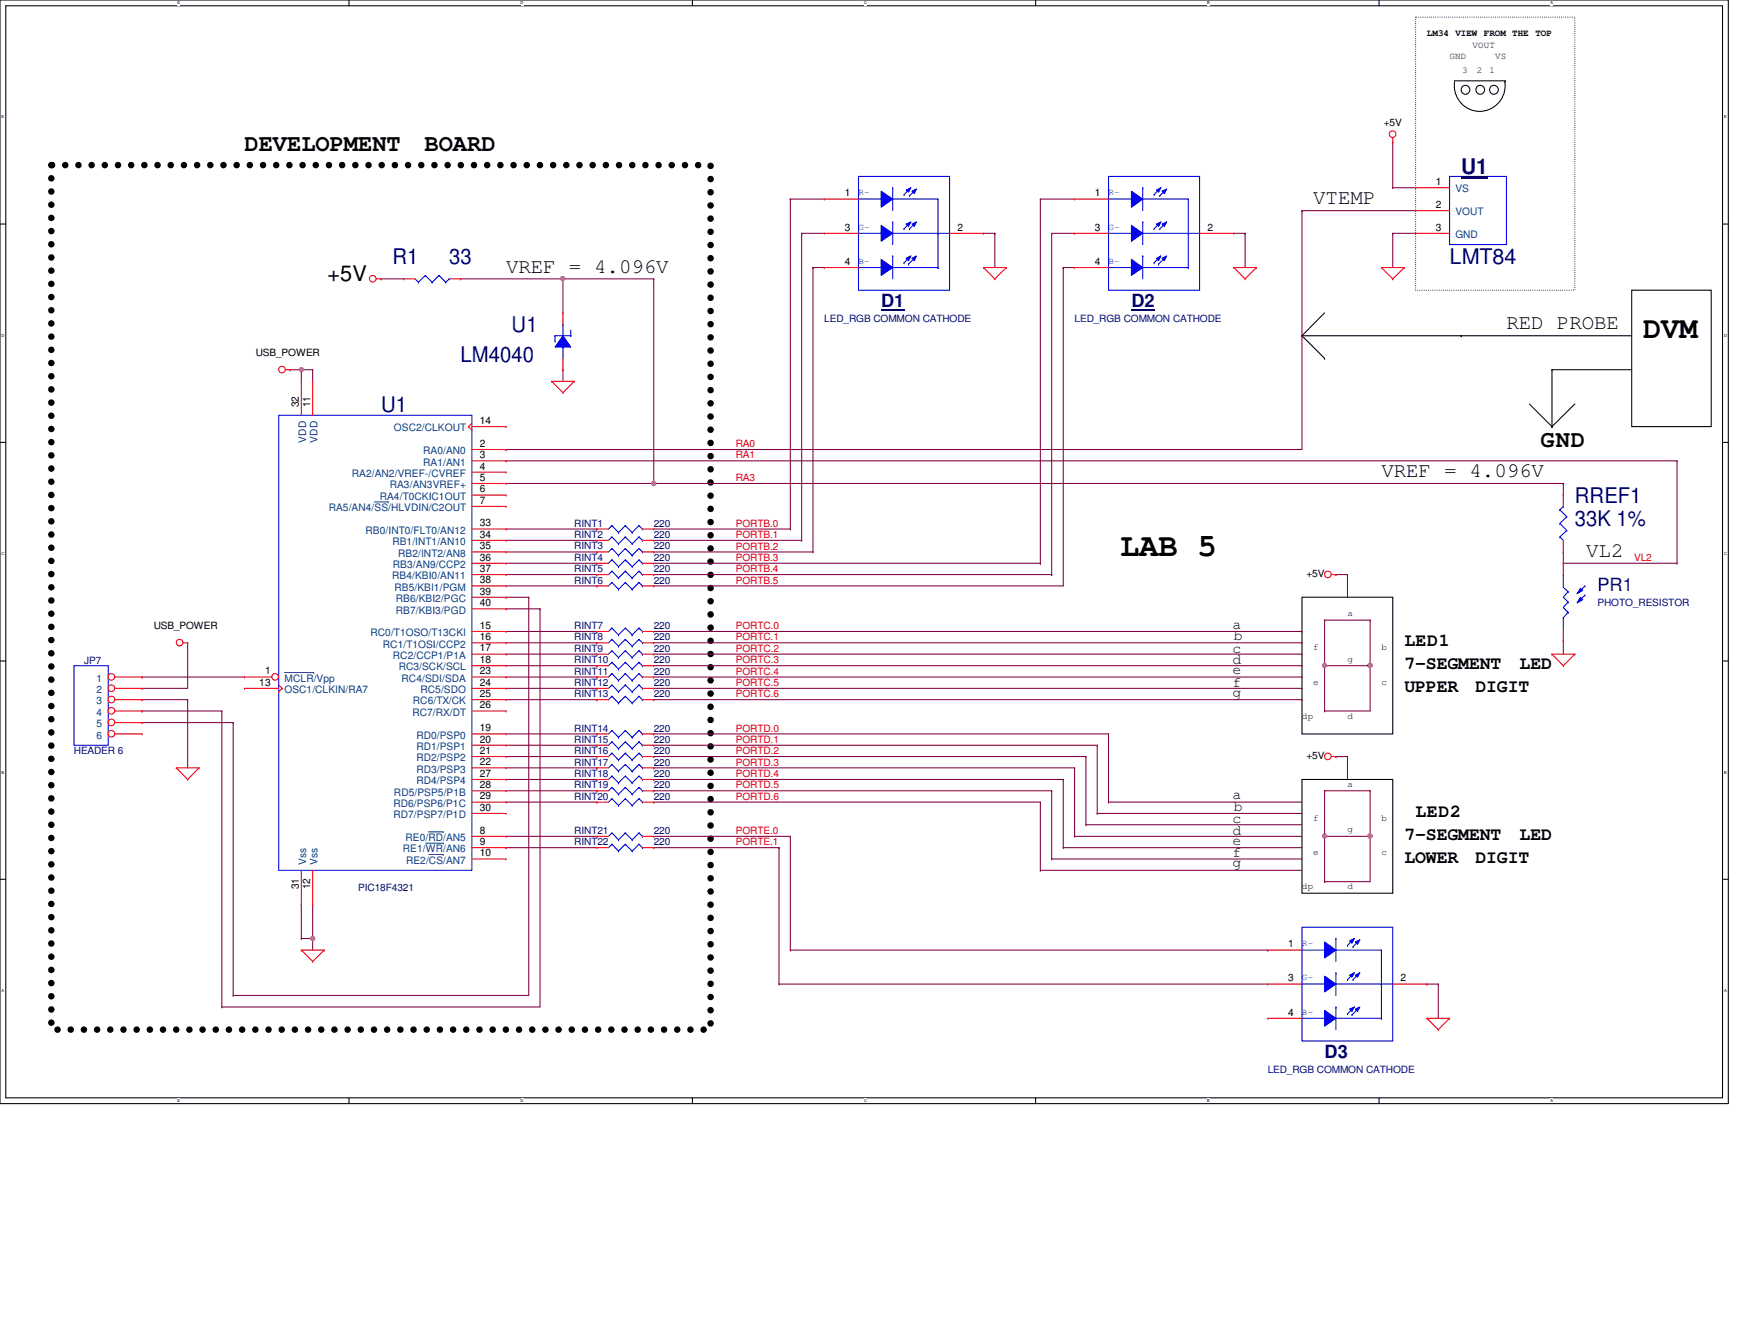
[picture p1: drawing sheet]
<svg xmlns="http://www.w3.org/2000/svg" width="279mm" height="216mm" viewBox="0 0 279 216" stroke-linecap="round" stroke-linejoin="round" font-family="sans-serif">
<path d="M0 0h278v177.4h-278zM.9 .9h276.2v175.6h-276.2z" fill="none" stroke="#000" stroke-width=".17"/>
<g fill="#fff">
<path d="M28.5 .1h.5v.7h-.5z"/>
<path d="M28.5 176.6h.5v.7h-.5z"/>
</g>
<path d="M56.1 0v.9M56.1 176.5v.9" fill="none" stroke="#000" stroke-width=".17"/>
<g fill="#fff">
<path d="M83.7 .1h.5v.7h-.5z"/>
<path d="M83.7 176.6h.5v.7h-.5z"/>
</g>
<path d="M111.4 0v.9M111.4 176.5v.9" fill="none" stroke="#000" stroke-width=".17"/>
<g fill="#fff">
<path d="M139 .1h.4v.7h-.4z"/>
<path d="M139 176.6h.4v.7h-.4z"/>
</g>
<path d="M166.6 0v.9M166.6 176.5v.9" fill="none" stroke="#000" stroke-width=".17"/>
<g fill="#fff">
<path d="M194.2 .1h.4v.7h-.4z"/>
<path d="M194.2 176.6h.4v.7h-.4z"/>
</g>
<path d="M221.8 0v.9M221.8 176.5v.9" fill="none" stroke="#000" stroke-width=".17"/>
<g fill="#fff">
<path d="M249.4 .1h.4v.7h-.4z"/>
<path d="M249.4 176.6h.4v.7h-.4z"/>
<path d="M.3 18.5h.4v.7h-.4z"/>
<path d="M277.3 18.5h.4v.7h-.4z"/>
<path d="M.3 53.6h.4v.7h-.4z"/>
<path d="M277.3 53.6h.5v.7h-.5z"/>
</g>
<path d="M0 36h.9M277.1 36h.9" fill="none" stroke="#000" stroke-width=".17"/>
<g fill="#fff">
<path d="M.3 88.6h.4v.8h-.4z"/>
<path d="M277.3 88.6h.5v.8h-.5z"/>
</g>
<path d="M0 71.1h.9M277.1 71.1h.9" fill="none" stroke="#000" stroke-width=".17"/>
<g fill="#fff">
<path d="M.3 123.8h.4v.7h-.4z"/>
<path d="M277.3 123.8h.4v.7h-.4z"/>
</g>
<path d="M0 106.3h.9M277.1 106.3h.9" fill="none" stroke="#000" stroke-width=".17"/>
<g fill="#fff">
<path d="M.3 158.9h.3v.7h-.3z"/>
<path d="M277.3 158.9h.4v.7h-.4z"/>
</g>
<g fill="none" stroke="#000" stroke-width=".17">
<path d="M233.9 13h8.2M242 13.1a4.1 4.1 0 0 1-4 4.8 4.1 4.1 0 0 1-4-4.8M242.1 13h.1M209.4 54h.1M209.4 54h53.1M209.4 54l3.7 3.6M213.1 57.6h.1M213.1 50.3l-3.7 3.7M235 54h.1M249.6 59.4h.1M249.6 59.4h12.9M249.6 59.4v9.2"/>
<path d="M262.5 46.7h12.8v21.9h-12.8zM246 64.9l3.6 3.7M249.6 68.6h.1M253.3 64.9l-3.7 3.7M209.4 96h14.6v22h-14.6zM209.4 125.3h14.6v18.3h-14.6zM0 141.4h.9M277.1 141.4h.9"/>
<circle cx="235.7" cy="14.4" r=".71"/>
<circle cx="238.1" cy="14.4" r=".71"/>
<circle cx="240.3" cy="14.4" r=".71"/>
</g>
<path d="M227.7 2.8h25.6v43.9h-25.6z" fill="none" stroke="#000" stroke-width=".17" stroke-dasharray="0 .3"/>
<path d="M8.3 26.5h106v139h-106z" fill="none" stroke="#000" stroke-width="1.1" stroke-dasharray="0 2.1"/>
<g fill="none" stroke="#800040" stroke-width=".17">
<path d="M209.4 33.9h.1M209.4 33.9v38.4h-128M209.4 33.9h18.3M224 37.5h.1M224 22.9h.1M224 30.2h.1M224 22.9v7.3M224 37.5v5.5M224 30.2h3.7M224 37.5h3.7M81.4 72.3h.1M81.4 74.1h.1"/>
<path d="M81.4 74.1h188.3M269.7 74.1h.1M269.7 74.1v16.5M213.1 99.7h.1M213.1 99.7h7.3M216.7 92.4h.1M216.7 92.4v3.6M251.5 88.7h.1M251.5 88.7v1.9h18.2M269.7 90.6h.1M105.2 105.2h104.2M105.2 103.3h104.2"/>
<path d="M105.2 108.8h104.2M105.2 110.7h104.2M105.2 107h104.2M105.2 101.5h104.2M105.2 112.5h104.2M209.4 105.2h.1M209.4 103.3h.1M209.4 108.8h.1M209.4 110.7h.1M209.4 107h.1M209.4 101.5h.1M209.4 112.5h.1"/>
<path d="M213.1 114.3h.1M213.1 107h.1M213.1 114.3h7.3M213.1 107v7.3M251.5 103h.1M251.5 103v2.2"/>
</g>
<circle cx="213.1" cy="107" r=".34" fill="#f0f"/>
<circle cx="213.1" cy="107" r=".34" fill="none" stroke="#f0f" stroke-width=".17"/>
<path d="M220.4 107h.1M220.4 107v7.3" fill="none" stroke="#800040" stroke-width=".17"/>
<circle cx="220.4" cy="107" r=".36" fill="#f0f"/>
<circle cx="220.4" cy="107" r=".36" fill="none" stroke="#f0f" stroke-width=".17"/>
<g fill="none" stroke="#800040" stroke-width=".17">
<path d="M213.1 99.7h.1M213.1 99.7v7.3M220.4 99.7h.1M220.4 99.7v7.3h-7.3M213.1 107h.1M167.3 139.9h.1M167.3 139.9h42.1M169.2 138.1h.1M169.2 138.1h40.2M171 136.3h.1M171 136.3h38.4M172.8 134.5h.1"/>
<path d="M172.8 134.5h36.6M174.7 132.6h.1M174.7 132.6h34.7M176.5 130.8h.1M176.5 130.8h32.9M178.3 128.9h.1M178.3 128.9h31.1M213.1 127.1h.1M213.1 134.5h.1M213.1 127.1v14.6M213.1 134.5h7.3M213.1 127.1h7.3"/>
<path d="M216.7 121.6h.1M216.7 121.6v3.7M220.4 134.5h.1M220.4 134.5v7.2h-7.3M213.1 141.7h.1"/>
</g>
<circle cx="213.1" cy="134.4" r=".34" fill="#f0f"/>
<circle cx="213.1" cy="134.4" r=".34" fill="none" stroke="#f0f" stroke-width=".17"/>
<path d="M220.4 127.1h.1M220.4 127.1v7.4" fill="none" stroke="#800040" stroke-width=".17"/>
<circle cx="220.4" cy="134.4" r=".36" fill="#f0f"/>
<circle cx="220.4" cy="134.4" r=".36" fill="none" stroke="#f0f" stroke-width=".17"/>
<g fill="none" stroke="#800040" stroke-width=".17">
<path d="M214.9 92.4h.1M214.9 92.4h1.8M105.2 118h.1M105.2 119.8h.1M105.2 118h73.1M105.2 119.8h71.3M176.5 119.8h.1M176.5 119.8v11M178.3 118h.1M178.3 118v10.9M105.2 121.6h.1M105.2 123.4h.1"/>
<path d="M105.2 125.3h.1M105.2 127.1h.1M105.2 121.6h69.5M105.2 123.4h67.6M105.2 125.3h65.8M105.2 127.1h64M167.3 128.9h.1M167.3 128.9v11M169.2 127.1h.1M169.2 127.1v11M171 125.3h.1M171 125.3v11"/>
<path d="M172.8 123.4h.1M172.8 123.4v11.1M174.7 121.6h.1M174.7 121.6v11M214.9 121.6h.1M214.9 121.6h1.8M50.3 150.9h.1M50.3 150.9v1.8"/>
</g>
<circle cx="50.3" cy="150.9" r=".34" fill="#f0f"/>
<circle cx="50.3" cy="150.9" r=".34" fill="none" stroke="#f0f" stroke-width=".17"/>
<g fill="none" stroke="#800040" stroke-width=".17">
<path d="M46.7 59.4h.1M46.7 59.4h3.6M48.5 59.4h.1M48.5 59.4v1.9M50.3 59.4h.1M50.3 59.4v1.9M81.4 97.9h.1M81.4 96h.1M81.4 97.9h5.5M81.4 96h3.6M85 96h.1M85 96v64"/>
<path d="M86.9 97.9h.1M86.9 97.9v64h-51.2M22.9 110.7h.1M22.9 116.2h.1M22.9 114.3h.1M22.9 108.8h.1M22.9 112.5h.1M22.9 116.2h14.6M22.9 114.3h12.8M22.9 108.8h16.4M22.9 112.5h7.3M30.2 103.3h.1"/>
<path d="M30.2 112.5h.1M30.2 103.3v7.4h-7.3M30.2 112.5v10.9M35.7 114.3h.1M35.7 114.3v47.6M37.5 116.2h.1M37.5 116.2v43.8M48.5 150.9h.1M50.3 145.4h.1M50.3 145.4v5.5h-1.8M35.7 161.9h.1"/>
</g>
<circle cx="48.5" cy="59.4" r=".34" fill="#f0f"/>
<circle cx="48.5" cy="59.4" r=".34" fill="none" stroke="#f0f" stroke-width=".17"/>
<path d="M61.3 44.8h.1M61.3 44.8h3.6M90.6 44.8h.1M90.6 44.8v5.5M48.5 145.4h.1M48.5 145.4v5.5M37.5 160h.1M37.5 160h47.5" fill="none" stroke="#800040" stroke-width=".17"/>
<circle cx="90.5" cy="44.8" r=".34" fill="#f0f"/>
<circle cx="90.5" cy="44.8" r=".34" fill="none" stroke="#f0f" stroke-width=".17"/>
<g fill="none" stroke="#800040" stroke-width=".17">
<path d="M127.1 32h.1M127.1 32v53M127.1 32h5.5M128.9 37.5h.1M128.9 37.5v49.4M128.9 37.5h3.7M167.3 32h.1M167.3 32h5.5M167.3 32v58.6M169.2 37.5h.1M169.2 37.5h3.6M169.2 37.5v54.9"/>
<path d="M74.1 44.8h.1M74.1 44.8h31.1M90.6 59.4h.1M90.6 59.4v1.9M105.2 44.8h.1M105.2 44.8v32.9M130.8 43h.1M130.8 43v45.7M130.8 43h1.8M171 43h.1M171 43v51.2h-65.8M171 43h1.8"/>
<path d="M81.4 77.7h170.1M105.2 77.7h.1M251.5 77.7h.1M251.5 77.7v1.9M81.4 85h14.6M81.4 86.9h14.6M81.4 88.7h14.6M81.4 90.6h14.6M81.4 92.4h14.6M81.4 94.2h14.6M96 85h.1M96 86.9h.1"/>
<path d="M96 88.7h.1M96 90.6h.1M96 92.4h.1M96 94.2h.1M105.2 94.2h.1M105.2 85h21.9M105.2 86.9h23.7M105.2 88.7h25.6M105.2 90.6h62.1M105.2 92.4h64M127.1 85h.1M128.9 86.9h.1"/>
<path d="M130.8 88.7h.1M167.3 90.6h.1M169.2 92.4h.1M81.4 118h14.6M81.4 119.8h14.6M81.4 101.5h14.6M81.4 103.3h14.6M81.4 105.2h14.6M81.4 107h14.6M81.4 108.8h14.6M81.4 110.7h14.6M81.4 112.5h14.6"/>
<path d="M96 118h.1M96 119.8h.1M96 101.5h.1M96 103.3h.1M96 105.2h.1M96 107h.1M96 108.8h.1M96 110.7h.1M96 112.5h.1M81.4 121.6h14.6M81.4 123.4h14.6M81.4 125.3h14.6"/>
<path d="M81.4 127.1h14.6M81.4 128.9h14.6M96 121.6h.1M96 123.4h.1M96 125.3h.1M96 127.1h.1M96 128.9h.1M105.2 128.9h.1M105.2 128.9h62.1"/>
</g>
<circle cx="105.2" cy="77.7" r=".34" fill="#f0f"/>
<circle cx="105.2" cy="77.7" r=".34" fill="none" stroke="#f0f" stroke-width=".17"/>
<g fill="none" stroke="#800040" stroke-width=".17">
<path d="M158.2 37.5h1.8M160 37.5h.1M160 37.5v5.5M198.5 37.5h1.8M200.3 37.5h.1M200.3 37.5v5.5M81.4 136.3h.1M81.4 134.5h14.6M81.4 136.3h14.6M96 134.5h.1M105.2 134.5h21.9M105.2 136.3h20.1"/>
<path d="M125.3 136.3h.1M125.3 136.3v21.9M127.1 134.5h.1M127.1 134.5v18.2M125.3 158.2h.1M125.3 158.2h78.6M127.1 152.7h.1M127.1 152.7h76.8M203.9 152.7h.1M229.5 158.2h.1M229.5 158.2h1.9M231.4 158.2h.1"/>
<path d="M231.4 158.2v5.5"/>
</g>
<g fill="none" stroke="#f00" stroke-width=".17">
<path d="M224 22.9h.1M224 22.1v.8M45.9 59.4h.8M46.7 59.4h.1M60.5 44.8h.8M61.3 44.8h.1M158.2 43h.1M158.2 43h3.7M158.2 43l1.8 1.8M160 44.8h.1M161.9 43h.1M161.9 43l-1.9 1.8"/>
<path d="M198.5 43h.1M198.5 43h3.6M198.5 43l1.8 1.8M200.3 44.8h.1M202.1 43h.1M202.1 43l-1.8 1.8M222.2 43h.1M222.2 43h3.7M222.2 43l1.8 1.8M224 44.8h.1M225.9 43h.1M225.9 43l-1.9 1.8"/>
<path d="M88.7 61.3h.1M88.7 61.3h3.7M88.7 61.3l1.9 1.8M90.6 63.1h.1M92.4 61.3h.1M92.4 61.3l-1.8 1.8M214.2 92.4h.7M214.9 92.4h.1M29.5 103.3h.7M30.2 103.3h.1M249.6 105.2h.1M249.6 105.2h3.7"/>
<path d="M249.6 105.2l1.9 1.8M251.5 107h.1M253.3 105.2h.1M253.3 105.2l-1.8 1.8M28.4 123.4h.1M28.4 123.4h3.6M28.4 123.4l1.8 1.9M30.2 125.3h.1M32 123.4h.1M32 123.4l-1.8 1.9M96 136.3h.1M96 136.3h1.9"/>
<path d="M103.3 136.3h1.9M105.2 136.3h.1M214.2 121.6h.7M214.9 121.6h.1M48.5 152.7h.1M48.5 152.7h3.7M48.5 152.7l1.8 1.9M50.3 154.6h.1M52.2 152.7h.1M52.2 152.7l-1.9 1.9M229.5 163.7h.1M229.5 163.7h3.7"/>
<path d="M229.5 163.7l1.9 1.8M231.4 165.5h.1M233.2 163.7h.1M233.2 163.7l-1.8 1.8"/>
<circle cx="224" cy="21.6" r=".54"/>
<circle cx="45.4" cy="59.4" r=".54"/>
<circle cx="60" cy="44.8" r=".54"/>
<circle cx="213.6" cy="92.3" r=".54"/>
<circle cx="28.9" cy="103.3" r=".54"/>
<circle cx="213.6" cy="121.6" r=".54"/>
</g>
<path d="M98.4 135.7h.1M98.4 135.7l-.5 .6M98.4 135.7l1.1 1.1M99.5 136.8h.1M100.6 135.7h.1M100.6 135.7l-1.1 1.1M100.6 135.7l1.1 1.1M101.7 136.8h.1M102.8 135.7h.1M102.8 135.7l-1.1 1.1M102.8 135.7l.5 .6M103.3 136.3h.1" fill="none" stroke="#00f" stroke-width=".17"/>
<path d="M213.1 151.4l1.8 1.3-1.8 1.3z" fill-rule="evenodd" fill="#00f"/>
<path d="M213.1 151.4l1.8 1.3-1.8 1.3z" fill="none" stroke="#00f" stroke-width=".17"/>
<path d="M217.1 151.3l.7-.4-.3 .7z" fill-rule="evenodd" fill="#00f"/>
<path d="M216.7 152h.1M217.1 151.3l.7-.4-.3 .7zM217.8 150.9l-1.1 1.1" fill="none" stroke="#00f" stroke-width=".17"/>
<path d="M218 151.4l.7-.3-.3 .7z" fill-rule="evenodd" fill="#00f"/>
<path d="M209.4 152.7h12.8M214.9 150.9h.1M214.9 150.9v3.7M218 151.4l.7-.3-.3 .7zM222.2 152.7h.1M216.7 163h.1M217.8 161.9l-1.1 1.1" fill="none" stroke="#00f" stroke-width=".17"/>
<path d="M213.1 156.9l1.8 1.3-1.8 1.3z" fill-rule="evenodd" fill="#00f"/>
<path d="M213.1 156.9l1.8 1.3-1.8 1.3z" fill="none" stroke="#00f" stroke-width=".17"/>
<path d="M213.1 162.4l1.8 1.3-1.8 1.3z" fill-rule="evenodd" fill="#00f"/>
<path d="M209.4 158.2h12.8M217.6 157.5h.1M218.7 156.4l-1.1 1.1M222.2 158.2h.1M209.4 163.7h12.8M213.1 162.4l1.8 1.3-1.8 1.3zM217.5 163.2h.1M218.6 162.1l-1.1 1.1M222.2 163.7h.1" fill="none" stroke="#00f" stroke-width=".17"/>
<path d="M217.1 156.8l.7-.4-.3 .7z" fill-rule="evenodd" fill="#00f"/>
<path d="M217.1 156.8l.7-.4-.3 .7z" fill="none" stroke="#00f" stroke-width=".17"/>
<path d="M218 156.8l.7-.4-.3 .7z" fill-rule="evenodd" fill="#00f"/>
<path d="M218 156.8l.7-.4-.3 .7z" fill="none" stroke="#00f" stroke-width=".17"/>
<path d="M217.1 162.2l.7-.3-.3 .7z" fill-rule="evenodd" fill="#00f"/>
<path d="M217.1 162.2l.7-.3-.3 .7z" fill="none" stroke="#00f" stroke-width=".17"/>
<path d="M218 162.2l.7-.3-.3 .7z" fill-rule="evenodd" fill="#00f"/>
<g fill="none" stroke="#00f" stroke-width=".17">
<path d="M44.8 66.8h31.1v73.1h-31.1zM98.4 93.6h.1M98.4 88.2h.1M98.4 90h.1M98.4 91.8h.1M98.4 93.6l-.5 .6M98.4 93.6l1.1 1.1M98.4 88.2l-.5 .5M98.4 88.2l1.1 1.1M98.4 90l-.5 .6M98.4 90l1.1 1.1M98.4 91.8l-.5 .6"/>
<path d="M98.4 91.8l1.1 1.1M99.5 94.7h.1M99.5 89.3h.1M99.5 91.1h.1M99.5 92.9h.1M100.6 93.6h.1M100.6 88.2h.1M100.6 90h.1M100.6 91.8h.1M100.6 93.6l-1.1 1.1M100.6 93.6l1.1 1.1M100.6 88.2l-1.1 1.1"/>
<path d="M100.6 88.2l1.1 1.1M100.6 90l-1.1 1.1M100.6 90l1.1 1.1M100.6 91.8l-1.1 1.1M100.6 91.8l1.1 1.1M101.7 94.7h.1M101.7 89.3h.1M101.7 91.1h.1M101.7 92.9h.1M102.8 93.6h.1M102.8 88.2h.1M102.8 90h.1"/>
<path d="M102.8 91.8h.1M102.8 93.6l-1.1 1.1M102.8 93.6l.5 .6M102.8 88.2l-1.1 1.1M102.8 88.2l.5 .5M102.8 90l-1.1 1.1M102.8 90l.5 .6M102.8 91.8l-1.1 1.1M102.8 91.8l.5 .6M103.3 94.2h.1M103.3 88.7h.1M103.3 90.6h.1"/>
<path d="M103.3 92.4h.1M98.4 111.9h.1M98.4 111.9l-.5 .6M98.4 111.9l1.1 1.1M99.5 113h.1M100.6 111.9h.1M100.6 111.9l-1.1 1.1M100.6 111.9l1.1 1.1M101.7 113h.1M102.8 111.9h.1M102.8 111.9l-1.1 1.1M102.8 111.9l.5 .6"/>
<path d="M103.3 112.5h.1M98.4 122.9h.1M98.4 121.1h.1M98.4 124.8h.1M98.4 122.9l-.5 .5M98.4 122.9l1.1 1.1M98.4 121.1l-.5 .5M98.4 121.1l1.1 1.1M98.4 124.8l-.5 .5M98.4 124.8l1.1 1.1M99.5 124h.1M99.5 122.2h.1"/>
<path d="M99.5 125.9h.1M100.6 122.9h.1M100.6 121.1h.1M100.6 124.8h.1M100.6 122.9l-1.1 1.1M100.6 122.9l1.1 1.1M100.6 121.1l-1.1 1.1M100.6 121.1l1.1 1.1M100.6 124.8l-1.1 1.1M100.6 124.8l1.1 1.1M101.7 124h.1M101.7 122.2h.1"/>
<path d="M101.7 125.9h.1M102.8 122.9h.1M102.8 121.1h.1M102.8 124.8h.1M102.8 122.9l-1.1 1.1M102.8 122.9l.5 .5M102.8 121.1l-1.1 1.1M102.8 121.1l.5 .5M102.8 124.8l-1.1 1.1M102.8 124.8l.5 .5M103.3 123.4h.1M103.3 121.6h.1"/>
<path d="M103.3 125.3h.1M209.4 149.1h14.6v18.2h-14.6zM214.9 156.4h.1M214.9 156.4v3.6M216.7 157.5h.1M217.6 152.2h.1M217.8 156.4l-1.1 1.1M218.7 151.1l-1.1 1.1M222.2 152.7v11M222.2 158.2h1.8M224 158.2h.1M214.9 161.9h.1"/>
<path d="M214.9 161.9v3.6M218 162.2l.7-.3-.3 .7zM222.2 163.7h.1"/>
</g>
<g fill="none" stroke="#f00" stroke-width=".17">
<path d="M96 94.2h.1M96 88.7h.1M96 90.6h.1M96 92.4h.1M96 94.2h1.9M96 88.7h1.9M96 90.6h1.9M96 92.4h1.9M103.3 94.2h1.9M103.3 88.7h1.9M103.3 90.6h1.9M103.3 92.4h1.9"/>
<path d="M105.2 94.2h.1M105.2 88.7h.1M105.2 90.6h.1M105.2 92.4h.1M96 112.5h.1M96 112.5h1.9M103.3 112.5h1.9M105.2 112.5h.1M96 123.4h.1M96 121.6h.1M96 125.3h.1M96 123.4h1.9"/>
<path d="M96 121.6h1.9M96 125.3h1.9M103.3 123.4h1.9M103.3 121.6h1.9M103.3 125.3h1.9M105.2 123.4h.1M105.2 121.6h.1M105.2 125.3h.1M203.9 152.7h.1M203.9 158.2h.1M203.9 152.7h5.5M203.9 158.2h5.5"/>
<path d="M224 158.2h5.5M229.5 158.2h.1M203.9 163.7h.1M203.9 163.7h5.5"/>
</g>
<circle cx="44.3" cy="108.8" r=".54" fill="#fff"/>
<g fill="none" stroke="#f00" stroke-width=".17">
<path d="M48.5 61.3h.1M48.5 61.3v5.5M50.3 61.3h.1M50.3 61.3v5.5M75.4 68.6h.1M75.4 68.6l.5 .5M75.9 69.1h.1M75.9 72.3h5.5M75.9 74.1h5.5M75.9 75.9h5.5M75.9 77.7h5.5M75.9 79.6h5.5"/>
<path d="M75.9 68l-.5 .6M75.9 68.6h5.5M81.4 72.3h.1M81.4 74.1h.1M81.4 75.9h.1M81.4 77.7h.1M81.4 79.6h.1M81.4 68.6h.1M75.9 81.4h5.5M75.9 85h5.5M75.9 86.9h5.5M75.9 88.7h5.5"/>
<path d="M75.9 90.6h5.5M75.9 92.4h5.5M75.9 94.2h5.5M75.9 96h5.5M75.9 97.9h5.5M81.4 81.4h.1M81.4 85h.1M81.4 86.9h.1M81.4 88.7h.1M81.4 90.6h.1M81.4 92.4h.1M81.4 94.2h.1"/>
<path d="M81.4 96h.1M81.4 97.9h.1M96 85h.1M96 85h1.9M103.3 85h1.9M105.2 85h.1M39.3 108.8h.1M39.3 110.7h.1M39.3 108.8h4.4M39.3 110.7h5.5M44.8 111.2h.1M44.8 110.1l.6 .6"/>
<path d="M45.4 110.7h.1M45.4 110.7l-.6 .5M75.9 108.8h5.5M75.9 110.7h5.5M75.9 118h5.5M75.9 119.8h5.5M75.9 114.3h5.5M75.9 112.5h5.5M75.9 107h5.5M75.9 105.2h5.5M75.9 103.3h5.5M75.9 101.5h5.5"/>
<path d="M81.4 118h.1M81.4 119.8h.1M81.4 114.3h.1M81.4 112.5h.1M81.4 110.7h.1M81.4 108.8h.1M81.4 107h.1M81.4 105.2h.1M81.4 103.3h.1M81.4 101.5h.1M96 110.7h.1M96 110.7h1.9"/>
<path d="M103.3 110.7h1.9M105.2 110.7h.1M48.5 139.9v5.5M50.3 139.9v5.5M75.9 134.5h5.5M75.9 136.3h5.5M75.9 138.1h5.5M75.9 121.6h5.5M75.9 123.4h5.5M75.9 125.3h5.5M75.9 127.1h5.5M75.9 128.9h5.5"/>
<path d="M75.9 130.8h5.5M81.4 134.5h.1M81.4 136.3h.1M81.4 138.1h.1M81.4 121.6h.1M81.4 123.4h.1M81.4 125.3h.1M81.4 127.1h.1M81.4 128.9h.1M81.4 130.8h.1M48.5 145.4h.1M50.3 145.4h.1"/>
<circle cx="44.3" cy="108.8" r=".54"/>
</g>
<path d="M60.2 80.7h2.2M62.4 80.7h.1M45.8 108.1h4.7M50.5 108.1h.1M68.5 135.6h2.8M68.9 133.7h2.4M69 137.4h2.3M71.3 133.7h.1M71.3 135.6h.1M71.3 137.4h.1" fill="none" stroke="#004080" stroke-width=".16"/>
<g fill="none" stroke="#00f" stroke-width=".17">
<path d="M98.4 84.5h.1M98.4 84.5l-.5 .5M98.4 84.5l1.1 1.1M99.5 85.6h.1M100.6 84.5h.1M100.6 84.5l-1.1 1.1M100.6 84.5l1.1 1.1M101.7 85.6h.1M102.8 84.5h.1M102.8 84.5l-1.1 1.1M102.8 84.5l.5 .5M103.3 85h.1"/>
<path d="M98.4 110.1h.1M98.4 110.1l-.5 .6M98.4 110.1l1.1 1.1M99.5 111.2h.1M100.6 110.1h.1M100.6 110.1l-1.1 1.1M100.6 110.1l1.1 1.1M101.7 111.2h.1M102.8 110.1h.1M102.8 110.1l-1.1 1.1M102.8 110.1l.5 .6M103.3 110.7h.1"/>
</g>
<path d="M182 30.7l1.8 1.3-1.8 1.3z" fill-rule="evenodd" fill="#00f"/>
<path d="M182 30.7l1.8 1.3-1.8 1.3z" fill="none" stroke="#00f" stroke-width=".17"/>
<path d="M186 30.6l.7-.4-.3 .7z" fill-rule="evenodd" fill="#00f"/>
<path d="M185.6 31.3h.1M186 30.6l.7-.4-.3 .7zM186.7 30.2l-1.1 1.1" fill="none" stroke="#00f" stroke-width=".17"/>
<path d="M186.9 30.7l.8-.3-.4 .7z" fill-rule="evenodd" fill="#00f"/>
<path d="M178.3 32h12.8M183.8 30.2h.1M183.8 30.2v3.7M186.9 30.7l.8-.3-.4 .7zM191.1 32h.1M185.6 42.2h.1M186.7 41.1l-1.1 1.1" fill="none" stroke="#00f" stroke-width=".17"/>
<path d="M182 36.2l1.8 1.3-1.8 1.3z" fill-rule="evenodd" fill="#00f"/>
<path d="M182 36.2l1.8 1.3-1.8 1.3z" fill="none" stroke="#00f" stroke-width=".17"/>
<path d="M182 41.7l1.8 1.3-1.8 1.3z" fill-rule="evenodd" fill="#00f"/>
<path d="M178.3 37.5h12.8M186.6 36.8h.1M187.7 35.7l-1.1 1.1M191.1 37.5h.1M178.3 43h12.8M182 41.7l1.8 1.3-1.8 1.3zM186.4 42.5h.1M187.5 41.4l-1.1 1.1M191.1 43h.1" fill="none" stroke="#00f" stroke-width=".17"/>
<path d="M186 36l.7-.3-.3 .7z" fill-rule="evenodd" fill="#00f"/>
<path d="M186 36l.7-.3-.3 .7z" fill="none" stroke="#00f" stroke-width=".17"/>
<path d="M186.9 36l.8-.3-.4 .7z" fill-rule="evenodd" fill="#00f"/>
<path d="M186.9 36l.8-.3-.4 .7z" fill="none" stroke="#00f" stroke-width=".17"/>
<path d="M186 41.5l.7-.4-.3 .8z" fill-rule="evenodd" fill="#00f"/>
<path d="M186 41.5l.7-.4-.3 .8z" fill="none" stroke="#00f" stroke-width=".17"/>
<path d="M186.9 41.5l.8-.4-.4 .8z" fill-rule="evenodd" fill="#00f"/>
<g fill="none" stroke="#00f" stroke-width=".17">
<path d="M178.3 28.4h14.7v18.3h-14.7zM183.8 35.7h.1M183.8 35.7v3.6M185.6 36.8h.1M186.6 31.5h.1M186.7 35.7l-1.1 1.1M187.7 30.4l-1.1 1.1M191.1 32v11M191.1 37.5h1.9M193 37.5h.1M89.3 54h.1M89.3 54.9h.1"/>
<path d="M89.3 54h2.5M89.3 54v.9M90.6 55.8h.1M90.6 52.2h.1M90.6 52.2v1.8M90.6 55.8v1.8M91.8 54h.1M91.8 53v1M183.8 41.1h.1M183.8 41.1v3.7M186.9 41.5l.8-.4-.4 .8zM191.1 43h.1"/>
<path d="M98.4 86.3h.1M98.4 86.3l-.5 .6M98.4 86.3l1.1 1.1M99.5 87.4h.1M100.6 86.3h.1M100.6 86.3l-1.1 1.1M100.6 86.3l1.1 1.1M101.7 87.4h.1M102.8 86.3h.1M102.8 86.3l-1.1 1.1M102.8 86.3l.5 .6M103.3 86.9h.1"/>
<path d="M98.4 104.6h.1M98.4 104.6l-.5 .6M98.4 104.6l1.1 1.1M99.5 105.7h.1M100.6 104.6h.1M100.6 104.6l-1.1 1.1M100.6 104.6l1.1 1.1M101.7 105.7h.1M102.8 104.6h.1M102.8 104.6l-1.1 1.1M102.8 104.6l.5 .6M103.3 105.2h.1"/>
<path d="M98.4 133.9h.1M98.4 133.9l-.5 .6M98.4 133.9l1.1 1.1M99.5 135h.1M100.6 133.9h.1M100.6 133.9l-1.1 1.1M100.6 133.9l1.1 1.1M101.7 135h.1M102.8 133.9h.1M102.8 133.9l-1.1 1.1M102.8 133.9l.5 .6M103.3 134.5h.1"/>
</g>
<path d="M182 49.8h3.7" fill="none" stroke="#000080" stroke-width=".3"/>
<g fill="none" stroke="#f00" stroke-width=".17">
<path d="M172.8 32h.1M172.8 37.5h.1M172.8 32h5.5M172.8 37.5h5.5M193 37.5h5.5M198.5 37.5h.1M172.8 43h.1M172.8 43h5.5M96 86.9h.1M96 86.9h1.9M103.3 86.9h1.9M105.2 86.9h.1"/>
<path d="M96 105.2h.1M96 105.2h1.9M103.3 105.2h1.9M105.2 105.2h.1M96 134.5h.1M96 134.5h1.9M103.3 134.5h1.9M105.2 134.5h.1"/>
</g>
<path d="M90.6 54l1.2 1.8h-2.5z" fill-rule="evenodd" fill="#00f"/>
<g fill="none" stroke="#00f" stroke-width=".17">
<path d="M90.6 54l1.2 1.8h-2.5zM251.5 99.3h.1M251.5 99.3v1.8M254.9 95.7h.1M254.9 94.2h.1M254.9 95.7l-1 1.1M254.9 94.2l-1 1.1M98.4 117.4h.1M98.4 106.5h.1M98.4 119.3h.1M98.4 108.3h.1M98.4 101h.1"/>
<path d="M98.4 102.8h.1M98.4 117.4l-.5 .6M98.4 117.4l1.1 1.1M98.4 106.5l-.5 .5M98.4 106.5l1.1 1.1M98.4 119.3l-.5 .5M98.4 119.3l1.1 1.1M98.4 108.3l-.5 .5M98.4 108.3l1.1 1.1M98.4 101l-.5 .5M98.4 101l1.1 1.1M98.4 102.8l-.5 .5"/>
<path d="M98.4 102.8l1.1 1.1M99.5 118.5h.1M99.5 107.6h.1M99.5 109.4h.1M99.5 102.1h.1M99.5 103.9h.1M100.6 117.4h.1M100.6 106.5h.1M100.6 119.3h.1M100.6 108.3h.1M100.6 101h.1M100.6 102.8h.1"/>
<path d="M100.6 117.4l-1.1 1.1M100.6 117.4l1.1 1.1M100.6 106.5l-1.1 1.1M100.6 106.5l1.1 1.1M100.6 119.3l-1.1 1.1M100.6 119.3l1.1 1.1M100.6 108.3l-1.1 1.1M100.6 108.3l1.1 1.1M100.6 101l-1.1 1.1M100.6 101l1.1 1.1M100.6 102.8l-1.1 1.1M100.6 102.8l1.1 1.1"/>
<path d="M101.7 118.5h.1M101.7 107.6h.1M101.7 109.4h.1M101.7 102.1h.1M101.7 103.9h.1M102.8 117.4h.1M102.8 106.5h.1M102.8 119.3h.1M102.8 108.3h.1M102.8 101h.1M102.8 102.8h.1M102.8 117.4l-1.1 1.1"/>
<path d="M102.8 117.4l.5 .6M102.8 106.5l-1.1 1.1M102.8 106.5l.5 .5M102.8 119.3l-1.1 1.1M102.8 119.3l.5 .5M102.8 108.3l-1.1 1.1M102.8 108.3l.5 .5M102.8 101l-1.1 1.1M102.8 101l.5 .5M102.8 102.8l-1.1 1.1M102.8 102.8l.5 .5M103.3 118h.1"/>
<path d="M103.3 107h.1M103.3 119.8h.1M103.3 108.8h.1M103.3 101.5h.1M103.3 103.3h.1M98.4 128.4h.1M98.4 126.6h.1M98.4 128.4l-.5 .5M98.4 128.4l1.1 1.1M98.4 126.6l-.5 .5M98.4 126.6l1.1 1.1M99.5 120.4h.1"/>
<path d="M99.5 129.5h.1M99.5 127.7h.1M100.6 128.4h.1M100.6 126.6h.1M100.6 128.4l-1.1 1.1M100.6 128.4l1.1 1.1M100.6 126.6l-1.1 1.1M100.6 126.6l1.1 1.1M101.7 120.4h.1M101.7 129.5h.1M101.7 127.7h.1M102.8 128.4h.1"/>
<path d="M102.8 126.6h.1M102.8 128.4l-1.1 1.1M102.8 128.4l.5 .5M102.8 126.6l-1.1 1.1M102.8 126.6l.5 .5M103.3 128.9h.1M103.3 127.1h.1"/>
</g>
<g fill="none" stroke="#f00" stroke-width=".17">
<path d="M90.6 59.4h.1M90.6 50.3h.1M90.6 50.3v1.9M90.6 57.6v1.8M96 118h.1M96 107h.1M96 119.8h.1M96 108.8h.1M96 101.5h.1M96 103.3h.1M96 118h1.9M96 107h1.9"/>
<path d="M96 119.8h1.9M96 108.8h1.9M96 101.5h1.9M96 103.3h1.9M103.3 118h1.9M103.3 107h1.9M103.3 119.8h1.9M103.3 108.8h1.9M103.3 101.5h1.9M103.3 103.3h1.9M105.2 118h.1M105.2 107h.1"/>
<path d="M105.2 119.8h.1M105.2 108.8h.1M105.2 101.5h.1M105.2 103.3h.1M96 128.9h.1M96 127.1h.1M96 128.9h1.9M96 127.1h1.9M103.3 128.9h1.9M103.3 127.1h1.9M105.2 128.9h.1M105.2 127.1h.1"/>
</g>
<path d="M254.2 94.6l.4 .3-.9 .6z" fill="#00f"/>
<path d="M254.2 94.6l.4 .3-.9 .6z" fill="none" stroke="#00f" stroke-width=".17"/>
<path d="M254.2 96l.4 .4-.9 .5z" fill="#00f"/>
<g fill="none" stroke="#00f" stroke-width=".17">
<path d="M233.2 28.4h9.1v10.9h-9.1zM66.8 44.8l.5 .6M67.3 45.4h.1M68.4 44.3h.1M68.4 44.3l-1.1 1.1M68.4 44.3l1.1 1.1M69.5 45.4h.1M70.6 44.3h.1M70.6 44.3l-1.1 1.1M70.6 44.3l1.1 1.1M71.7 45.4h.1M72.3 44.8h.1"/>
<path d="M72.3 44.8l-.6 .6M251.5 92.4h.1M251.5 92.4v2l.7 .7M252.2 98.4h.1M252.2 96.8h.1M252.2 95.1h.1M252.2 98.4l-.7 .9M252.2 96.8l-.7 .9 .7 .7M252.2 95.1l-.7 .9 .7 .8M254.2 96l.4 .4-.9 .5z"/>
</g>
<g fill="none" stroke="#f00" stroke-width=".17">
<path d="M227.7 30.2h.1M227.7 33.9h.1M227.7 37.5h.1M227.7 30.2h5.5M227.7 33.9h5.5M227.7 37.5h5.5M64.9 44.8h.1M64.9 44.8h1.9M72.3 44.8h1.8M74.1 44.8h.1M251.5 90.6h.1M251.5 90.6v1.8"/>
<path d="M251.5 103h.1M251.5 101.1v1.9"/>
</g>
<path d="M235 28.5h4.3" fill="none" stroke="#000080" stroke-width=".38"/>
<path d="M141.7 30.7l1.9 1.3-1.9 1.3z" fill-rule="evenodd" fill="#00f"/>
<path d="M141.7 30.7l1.9 1.3-1.9 1.3z" fill="none" stroke="#00f" stroke-width=".17"/>
<path d="M145.8 30.6l.7-.4-.4 .7z" fill-rule="evenodd" fill="#00f"/>
<path d="M145.4 31.3h.1M145.8 30.6l.7-.4-.4 .7zM146.5 30.2l-1.1 1.1" fill="none" stroke="#00f" stroke-width=".17"/>
<path d="M146.7 30.7l.7-.3-.3 .7z" fill-rule="evenodd" fill="#00f"/>
<path d="M138.1 32h12.8M143.6 30.2h.1M143.6 30.2v3.7M146.7 30.7l.7-.3-.3 .7zM150.9 32h.1M145.4 42.2h.1M146.5 41.1l-1.1 1.1" fill="none" stroke="#00f" stroke-width=".17"/>
<path d="M141.7 36.2l1.9 1.3-1.9 1.3z" fill-rule="evenodd" fill="#00f"/>
<path d="M141.7 36.2l1.9 1.3-1.9 1.3z" fill="none" stroke="#00f" stroke-width=".17"/>
<path d="M141.7 41.7l1.9 1.3-1.9 1.3z" fill-rule="evenodd" fill="#00f"/>
<path d="M138.1 37.5h12.8M146.3 36.8h.1M147.4 35.7l-1.1 1.1M150.9 37.5h.1M138.1 43h12.8M141.7 41.7l1.9 1.3-1.9 1.3zM146.1 42.5h.1M147.2 41.4l-1.1 1.1M150.9 43h.1" fill="none" stroke="#00f" stroke-width=".17"/>
<path d="M145.8 36l.7-.3-.4 .7z" fill-rule="evenodd" fill="#00f"/>
<path d="M145.8 36l.7-.3-.4 .7z" fill="none" stroke="#00f" stroke-width=".17"/>
<path d="M146.7 36l.7-.3-.3 .7z" fill-rule="evenodd" fill="#00f"/>
<path d="M146.7 36l.7-.3-.3 .7z" fill="none" stroke="#00f" stroke-width=".17"/>
<path d="M145.8 41.5l.7-.4-.4 .8z" fill-rule="evenodd" fill="#00f"/>
<path d="M145.8 41.5l.7-.4-.4 .8z" fill="none" stroke="#00f" stroke-width=".17"/>
<path d="M146.7 41.5l.7-.4-.3 .8z" fill-rule="evenodd" fill="#00f"/>
<g fill="none" stroke="#00f" stroke-width=".17">
<path d="M138.1 28.4h14.6v18.3h-14.6zM143.6 35.7h.1M143.6 35.7v3.6M145.4 36.8h.1M146.3 31.5h.1M146.5 35.7l-1.1 1.1M147.4 30.4l-1.1 1.1M150.9 32v11M150.9 37.5h1.8M152.7 37.5h.1M143.6 41.1h.1M143.6 41.1v3.7"/>
<path d="M146.7 41.5l.7-.4-.3 .8zM150.9 43h.1M11.9 107h5.5v12.8h-5.5z"/>
</g>
<path d="M141.7 49.8h3.8" fill="none" stroke="#000080" stroke-width=".3"/>
<path d="M132.6 32h.1M132.6 37.5h.1M132.6 32h5.5M132.6 37.5h5.5M152.7 37.5h5.5M158.2 37.5h.1M132.6 43h.1M132.6 43h5.5" fill="none" stroke="#f00" stroke-width=".17"/>
<circle cx="17.9" cy="108.8" r=".54" fill="#fff"/>
<g fill="none" stroke="#f00" stroke-width=".17">
<path d="M18.5 108.8h4.4M22.9 108.8h.1"/>
<circle cx="17.9" cy="108.8" r=".54"/>
</g>
<circle cx="17.9" cy="110.6" r=".54" fill="#fff"/>
<g fill="none" stroke="#f00" stroke-width=".17">
<path d="M18.5 110.7h4.4M22.9 110.7h.1"/>
<circle cx="17.9" cy="110.6" r=".54"/>
</g>
<circle cx="17.9" cy="112.5" r=".54" fill="#fff"/>
<g fill="none" stroke="#f00" stroke-width=".17">
<path d="M18.5 112.5h4.4M22.9 112.5h.1"/>
<circle cx="17.9" cy="112.5" r=".54"/>
</g>
<circle cx="17.9" cy="114.3" r=".54" fill="#fff"/>
<g fill="none" stroke="#f00" stroke-width=".17">
<path d="M18.5 114.3h4.4M22.9 114.3h.1"/>
<circle cx="17.9" cy="114.3" r=".54"/>
</g>
<circle cx="17.9" cy="116.1" r=".54" fill="#fff"/>
<g fill="none" stroke="#f00" stroke-width=".17">
<path d="M18.5 116.2h4.4M22.9 116.2h.1"/>
<circle cx="17.9" cy="116.1" r=".54"/>
</g>
<circle cx="17.9" cy="118" r=".54" fill="#fff"/>
<g fill="none" stroke="#f00" stroke-width=".17">
<path d="M251.5 79.6h.1M251.5 79.6v1.8M251.5 88.7h.1M251.5 86.9v1.8M18.5 118h4.4M22.9 118h.1"/>
<circle cx="17.9" cy="118" r=".54"/>
</g>
<path d="M250.9 86.3h.1M250.9 84.2h.1M250.9 82h.1M250.9 86.3l.6 .6M250.9 84.2l1.1 1.1M250.9 82l1.1 1.1M251.5 81.4h.1M251.5 81.4l-.6 .6M252 85.3h.1M252 83.1h.1M252 85.3l-1.1 1M252 83.1l-1.1 1.1" fill="none" stroke="#00f" stroke-width=".17"/>
<circle cx="213.1" cy="107" r=".34" fill="#f0f"/>
<circle cx="213.1" cy="107" r=".34" fill="none" stroke="#f0f" stroke-width=".17"/>
<circle cx="220.4" cy="107" r=".36" fill="#f0f"/>
<circle cx="220.4" cy="107" r=".36" fill="none" stroke="#f0f" stroke-width=".17"/>
<circle cx="213.1" cy="134.4" r=".34" fill="#f0f"/>
<circle cx="213.1" cy="134.4" r=".34" fill="none" stroke="#f0f" stroke-width=".17"/>
<circle cx="220.4" cy="134.4" r=".36" fill="#f0f"/>
<circle cx="220.4" cy="134.4" r=".36" fill="none" stroke="#f0f" stroke-width=".17"/>
<circle cx="50.3" cy="150.9" r=".34" fill="#f0f"/>
<circle cx="50.3" cy="150.9" r=".34" fill="none" stroke="#f0f" stroke-width=".17"/>
<circle cx="48.5" cy="59.4" r=".34" fill="#f0f"/>
<circle cx="48.5" cy="59.4" r=".34" fill="none" stroke="#f0f" stroke-width=".17"/>
<circle cx="90.5" cy="44.8" r=".34" fill="#f0f"/>
<circle cx="90.5" cy="44.8" r=".34" fill="none" stroke="#f0f" stroke-width=".17"/>
<circle cx="105.2" cy="77.7" r=".34" fill="#f0f"/>
<circle cx="105.2" cy="77.7" r=".34" fill="none" stroke="#f0f" stroke-width=".17"/>
<text font-size="5.2" x="180.2" y="89.4">LAB 5</text>
<text font-size="4.9" x="264.3" y="54.4">DVM</text>
<g font-size="3.8">
<text x="39.3" y="24.3">DEVELOPMENT</text>
<text x="68.3" y="24.3">BOARD</text>
<text x="247.8" y="71.8">GND</text>
</g>
<g font-size="3.5" fill="#000080">
<text x="235" y="27.9">U1</text>
<text x="63.1" y="42.4">R1</text>
<text x="72.3" y="42.4">33</text>
<text x="233.2" y="42.4">LMT84</text>
<text x="82.3" y="53.4">U1</text>
<text x="74.1" y="58.2">LM4040</text>
<text x="61.3" y="66.2">U1</text>
<text x="253.3" y="80.8">RREF1</text>
<text x="253.3" y="84.5">33K 1%</text>
</g>
<text font-size="3.5" x="52.7" y="45.2">+5V</text>
<g font-size="3.3">
<text x="211.2" y="32.9">VTEMP</text>
<text x="81.4" y="43.8">VREF = 4.096V</text>
<text x="242.3" y="53">RED PROBE</text>
<text x="222.2" y="76.8">VREF = 4.096V</text>
<text x="255.1" y="89.5">VL2</text>
</g>
<g font-size="2.9" fill="#000080">
<text x="141.7" y="49.4">D1</text>
<text x="182" y="49.4">D2</text>
<text x="257" y="95">PR1</text>
<text x="213.1" y="170.1">D3</text>
</g>
<g font-size="2.9">
<text x="225.9" y="107.6">7-SEGMENT</text>
<text x="225.9" y="103.9">LED1</text>
<text x="244.4" y="107.6">LED</text>
<text x="225.9" y="111.3">UPPER</text>
<text x="237.3" y="111.3">DIGIT</text>
<text x="227.7" y="131.4">LED2</text>
<text x="225.9" y="135">7-SEGMENT</text>
<text x="244.4" y="135">LED</text>
<text x="225.9" y="138.7">LOWER</text>
<text x="237.3" y="138.7">DIGIT</text>
</g>
<g font-size="2.4">
<text x="198.2" y="101">a</text>
<text x="198.2" y="106.7">d</text>
<text x="198.2" y="104.9">c</text>
<text x="198.5" y="102.9">b</text>
<text x="198.2" y="112">g</text>
<text x="198.2" y="110.4">f</text>
<text x="198.2" y="108.4">e</text>
<text x="198.2" y="128.5">a</text>
<text x="198.5" y="130.3">b</text>
<text x="198.2" y="134.2">d</text>
<text x="198.2" y="132.3">c</text>
<text x="198.2" y="137.8">f</text>
<text x="198.2" y="135.8">e</text>
<text x="198.2" y="139.4">g</text>
</g>
<g font-size="1.7">
<text x="231" y="29.8">1</text>
<text x="135.9" y="31.6">1</text>
<text x="176.1" y="31.6">1</text>
<text x="231" y="33.4">2</text>
<text x="135.9" y="37.1">3</text>
<text x="154" y="37.1">2</text>
<text x="176.1" y="37.1">3</text>
<text x="194.2" y="37.1">2</text>
<text x="231" y="37.1">3</text>
<text x="135.9" y="42.6">4</text>
<text x="176.1" y="42.6">4</text>
<text x="48" y="65.5" transform="rotate(-90 48 65.5)">32</text>
<text x="49.9" y="65.5" transform="rotate(-90 49.9 65.5)">11</text>
<text x="77.2" y="71.8">2</text>
<text x="77.2" y="68.2">14</text>
<text x="77.2" y="73.7">3</text>
<text x="77.2" y="75.5">4</text>
<text x="77.2" y="77.3">5</text>
<text x="77.2" y="79.2">6</text>
<text x="77.2" y="81">7</text>
<text x="77.2" y="84.6">33</text>
<text x="77.2" y="86.4">34</text>
<text x="77.2" y="88.3">35</text>
<text x="77.2" y="90.1">36</text>
<text x="77.2" y="91.9">37</text>
<text x="77.2" y="93.8">38</text>
<text x="77.2" y="95.6">39</text>
<text x="77.2" y="97.5">40</text>
<text x="77.2" y="101.1">15</text>
<text x="77.2" y="106.6">18</text>
<text x="77.2" y="104.7">17</text>
<text x="77.2" y="102.9">16</text>
<text x="41.7" y="110.2">13</text>
<text x="42.6" y="108.4">1</text>
<text x="77.2" y="113.9">26</text>
<text x="77.2" y="112.1">25</text>
<text x="77.2" y="110.2">24</text>
<text x="77.2" y="108.4">23</text>
<text x="77.2" y="117.6">19</text>
<text x="77.2" y="119.4">20</text>
<text x="77.2" y="121.2">21</text>
<text x="77.2" y="123">22</text>
<text x="77.2" y="124.9">27</text>
<text x="77.2" y="126.7">28</text>
<text x="77.2" y="128.5">29</text>
<text x="77.2" y="130.3">30</text>
<text x="77.2" y="134">8</text>
<text x="77.2" y="135.8">9</text>
<text x="77.2" y="137.7">10</text>
<text x="48" y="143" transform="rotate(-90 48 143)">31</text>
<text x="49.9" y="143" transform="rotate(-90 49.9 143)">12</text>
<text x="207.2" y="152.3">1</text>
<text x="207.2" y="157.8">3</text>
<text x="225.3" y="157.8">2</text>
<text x="207.2" y="163.3">4</text>
</g>
<g font-size="1.7" fill="#004080">
<text x="234.1" y="30.9">VS</text>
<text x="234.1" y="34.6">VOUT</text>
<text x="234.1" y="38.3">GND</text>
<text x="49.2" y="71.2" transform="rotate(-90 49.2 71.2)">VDD</text>
<text x="51.1" y="71.2" transform="rotate(-90 51.1 71.2)">VDD</text>
<text x="63.4" y="69.3">OSC2/CLKOUT</text>
<text x="56.6" y="76.7">RA2/AN2/VREF-/CVREF</text>
<text x="68.1" y="73">RA0/AN0</text>
<text x="68.1" y="74.8">RA1/AN1</text>
<text x="52.9" y="82.2">RA5/AN4/SS/HLVDIN/C2OUT</text>
<text x="61.1" y="80.3">RA4/T0CKIC1OUT</text>
<text x="62.7" y="78.5">RA3/AN3VREF+</text>
<text x="58.8" y="85.8">RB0/INT0/FLT0/AN12</text>
<text x="63.1" y="87.6">RB1/INT1/AN10</text>
<text x="64.1" y="89.5">RB2/INT2/AN8</text>
<text x="63.1" y="93.1">RB4/KBI0/AN11</text>
<text x="63.2" y="91.3">RB3/AN9/CCP2</text>
<text x="63.5" y="95">RB5/KBI1/PGM</text>
<text x="63.7" y="96.8">RB6/KBI2/PGC</text>
<text x="63.7" y="98.6">RB7/KBI3/PGD</text>
<text x="59.6" y="102.3">RC0/T1OSO/T13CKI</text>
<text x="61.6" y="104.1">RC1/T1OSI/CCP2</text>
<text x="63.2" y="105.9">RC2/CCP1/P1A</text>
<text x="64.1" y="107.8">RC3/SCK/SCL</text>
<text x="15.5" y="109.6">1</text>
<text x="15.5" y="111.4">2</text>
<text x="15.5" y="113.2">3</text>
<text x="45.8" y="109.6">MCLR/Vpp</text>
<text x="45.8" y="111.4">OSC1/CLKIN/RA7</text>
<text x="64.6" y="109.6">RC4/SDI/SDA</text>
<text x="66.4" y="113.2">RC6/TX/CK</text>
<text x="67.6" y="111.4">RC5/SDO</text>
<text x="15.5" y="115.1">4</text>
<text x="15.5" y="116.9">5</text>
<text x="15.5" y="118.7">6</text>
<text x="66.3" y="115.1">RC7/RX/DT</text>
<text x="67" y="118.7">RD0/PSP0</text>
<text x="67" y="120.6">RD1/PSP1</text>
<text x="67" y="122.4">RD2/PSP2</text>
<text x="67" y="124.2">RD3/PSP3</text>
<text x="63.3" y="129.7">RD6/PSP6/P1C</text>
<text x="63.3" y="131.5">RD7/PSP7/P1D</text>
<text x="63.4" y="127.9">RD5/PSP5/P1B</text>
<text x="67" y="126.1">RD4/PSP4</text>
<text x="64.8" y="137">RE1/WR/AN6</text>
<text x="65.2" y="135.2">RE0/RD/AN5</text>
<text x="49.2" y="139" transform="rotate(-90 49.2 139)">Vss</text>
<text x="51.1" y="139" transform="rotate(-90 51.1 139)">Vss</text>
<text x="65.3" y="138.9">RE2/CS/AN7</text>
</g>
<g font-size="1.6">
<text x="222.6" y="20.3">+5V</text>
<text x="41.1" y="57.2">USB_POWER</text>
<text x="210.1" y="92.7">+5V</text>
<text x="24.7" y="101.1">USB_POWER</text>
<text x="210.1" y="122">+5V</text>
</g>
<g font-size="1.6" fill="#000080">
<text x="132.6" y="51.7">LED_RGB COMMON CATHODE</text>
<text x="172.8" y="51.7">LED_RGB COMMON CATHODE</text>
<text x="92.4" y="88.3">RINT3</text>
<text x="92.4" y="84.7">RINT1</text>
<text x="92.4" y="86.5">RINT2</text>
<text x="105.2" y="88.3">220</text>
<text x="105.2" y="84.7">220</text>
<text x="105.2" y="86.5">220</text>
<text x="92.4" y="93.8">RINT6</text>
<text x="92.4" y="90.2">RINT4</text>
<text x="92.4" y="92">RINT5</text>
<text x="105.2" y="93.8">220</text>
<text x="105.2" y="90.2">220</text>
<text x="105.2" y="92">220</text>
<text x="92.4" y="101.1">RINT7</text>
<text x="105.2" y="101.1">220</text>
<text x="257" y="97.5">PHOTO_RESISTOR</text>
<text x="13.5" y="106.8">JP7</text>
<text x="92.4" y="104.8">RINT9</text>
<text x="92.4" y="106.6">RINT10</text>
<text x="92.4" y="103">RINT8</text>
<text x="105.2" y="104.8">220</text>
<text x="105.2" y="103">220</text>
<text x="105.2" y="106.6">220</text>
<text x="92.4" y="112.1">RINT13</text>
<text x="92.4" y="110.3">RINT12</text>
<text x="92.4" y="108.5">RINT11</text>
<text x="105.2" y="112.1">220</text>
<text x="105.2" y="110.3">220</text>
<text x="105.2" y="108.5">220</text>
<text x="92.4" y="117.6">RINT14</text>
<text x="92.4" y="119.4">RINT15</text>
<text x="105.2" y="117.6">220</text>
<text x="105.2" y="119.4">220</text>
<text x="11.9" y="121.2">HEADER 6</text>
<text x="92.4" y="123.1">RINT17</text>
<text x="92.4" y="121.2">RINT16</text>
<text x="92.4" y="124.9">RINT18</text>
<text x="105.2" y="123.1">220</text>
<text x="105.2" y="121.2">220</text>
<text x="105.2" y="124.9">220</text>
<text x="92.4" y="128.6">RINT20</text>
<text x="92.4" y="126.7">RINT19</text>
<text x="105.2" y="128.6">220</text>
<text x="105.2" y="126.7">220</text>
<text x="92.4" y="135.9">RINT22</text>
<text x="92.4" y="134">RINT21</text>
<text x="105.2" y="135.9">220</text>
<text x="105.2" y="134">220</text>
<text x="57.6" y="143.2">PIC18F4321</text>
<text x="203.9" y="172.5">LED_RGB COMMON CATHODE</text>
</g>
<g font-size="1.6" fill="#f00">
<text x="118.4" y="71.9">RA0</text>
<text x="118.4" y="73.7">RA1</text>
<text x="118.4" y="77.3">RA3</text>
<text x="118.4" y="84.7">PORTB.0</text>
<text x="118.4" y="86.5">PORTB.1</text>
<text x="118.4" y="88.3">PORTB.2</text>
<text x="118.4" y="90.2">PORTB.3</text>
<text x="118.4" y="92">PORTB.4</text>
<text x="118.4" y="93.8">PORTB.5</text>
<text x="262.8" y="90.2">VL2</text>
<text x="118.4" y="101.1">PORTC.0</text>
<text x="118.4" y="104.8">PORTC.2</text>
<text x="118.4" y="103">PORTC.1</text>
<text x="118.4" y="106.6">PORTC.3</text>
<text x="118.4" y="108.5">PORTC.4</text>
<text x="118.4" y="110.3">PORTC.5</text>
<text x="118.4" y="112.1">PORTC.6</text>
<text x="118.4" y="117.6">PORTD.0</text>
<text x="118.4" y="119.4">PORTD.1</text>
<text x="118.4" y="121.2">PORTD.2</text>
<text x="118.4" y="123.1">PORTD.3</text>
<text x="118.4" y="124.9">PORTD.4</text>
<text x="118.4" y="126.7">PORTD.5</text>
<text x="118.4" y="128.6">PORTD.6</text>
<text x="118.4" y="134.1">PORTE.0</text>
<text x="118.4" y="135.9">PORTE.1</text>
</g>
<g font-size="1.5">
<text x="229.5" y="5.8">LM34 VIEW FROM THE</text>
<text x="247" y="5.8">TOP</text>
<text x="233.2" y="9.5">GND</text>
<text x="235.2" y="11.7">3</text>
<text x="236.9" y="7.7">VOUT</text>
<text x="237.6" y="11.7">2</text>
<text x="239.6" y="11.7">1</text>
<text x="240.5" y="9.5">VS</text>
<text x="216.7" y="99.1">a</text>
<text x="211.2" y="104.6">f</text>
<text x="216.7" y="106.4">g</text>
<text x="222.2" y="104.6">b</text>
<text x="211.2" y="110.1">e</text>
<text x="222.2" y="110.1">c</text>
<text x="209.4" y="115.5">dp</text>
<text x="216.7" y="115.5">d</text>
<text x="211.2" y="132">f</text>
<text x="216.7" y="126.5">a</text>
<text x="222.2" y="132">b</text>
<text x="211.2" y="137.5">e</text>
<text x="216.7" y="133.8">g</text>
<text x="222.2" y="137.5">c</text>
<text x="209.4" y="143">dp</text>
<text x="216.7" y="143">d</text>
</g>
<g font-size="1.5" fill="#00f">
<text x="138.1" y="31.4">R-</text>
<text x="178.3" y="31.4">R-</text>
<text x="138.1" y="36.9">G-</text>
<text x="178.3" y="36.9">G-</text>
<text x="138.1" y="42.4">B-</text>
<text x="178.3" y="42.4">B-</text>
<text x="209.4" y="152.1">R-</text>
<text x="209.4" y="157.6">G-</text>
<text x="209.4" y="163.1">B-</text>
</g>
<g font-size=".6">
<text x="28.5" y=".7">E</text>
<text x="83.7" y=".7">D</text>
<text x="139" y=".7">C</text>
<text x="194.2" y=".7">B</text>
<text x="249.4" y=".7">A</text>
<text x=".3" y="19">E</text>
<text x="277.3" y="19">E</text>
<text x=".3" y="54.1">D</text>
<text x="277.3" y="54.1">D</text>
<text x=".3" y="89.2">C</text>
<text x="277.3" y="89.2">C</text>
<text x=".3" y="124.4">B</text>
<text x="277.3" y="124.4">B</text>
<text x=".3" y="159.5">A</text>
<text x="277.3" y="159.5">A</text>
<text x="28.5" y="177.2">E</text>
<text x="83.7" y="177.2">D</text>
<text x="139" y="177.2">C</text>
<text x="194.2" y="177.2">B</text>
<text x="249.4" y="177.2">A</text>
</g>
</svg>
